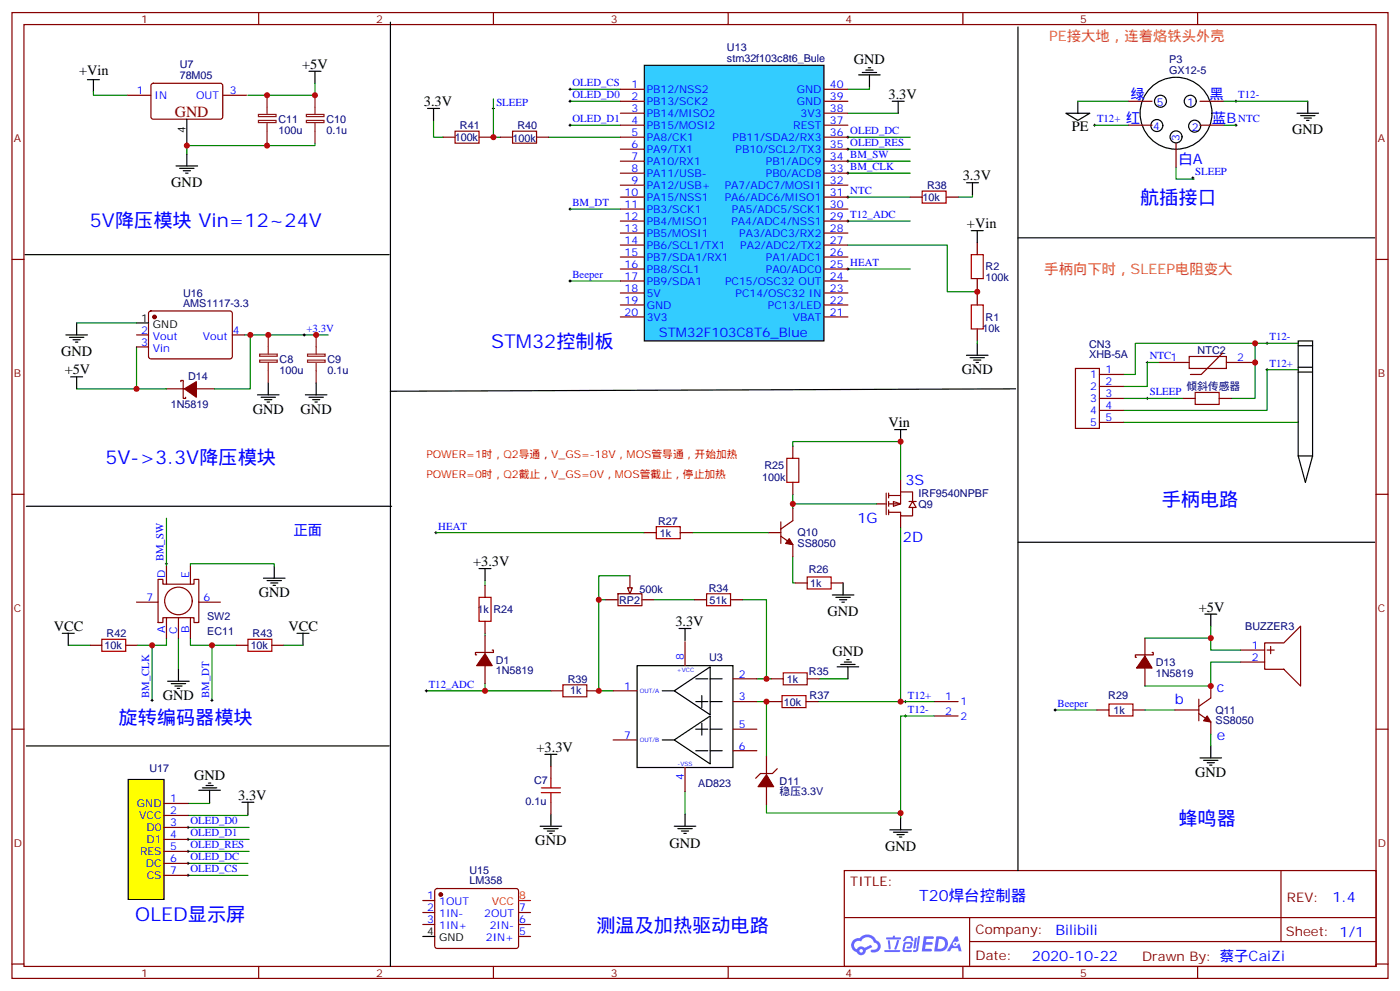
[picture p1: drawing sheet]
<svg xmlns="http://www.w3.org/2000/svg" width="412mm" height="292mm" viewBox="0 0 412 292" stroke-linecap="round" stroke-linejoin="round" font-family="sans-serif">
<g fill="none" stroke="#870000" stroke-width=".35">
<path d="M3.5 3.7h405.4v284.3h-405.4zM7.1 7.2h398.2v277.3h-398.2zM76.2 3.7v3.5M145.3 3.7v3.5M214.5 3.7v3.5M283.6 3.7v3.5M352.8 3.7v3.5M3.5 76.4h3.6M405.3 76.4h3.6M3.5 145.5h3.6M405.3 145.5h3.6M3.5 214.7h3.6"/>
<path d="M405.3 214.7h3.6M248.7 256.3h156.6v28.2h-156.6zM377.3 256.3v20.9M248.7 270.1h156.5M285.6 277.2h119.6M285.6 270.1v14.2M3.5 283.8h3.6M76.2 284.5v3.5M145.3 284.5v3.5M214.5 284.5v3.5M283.6 284.5v3.5M352.8 284.5v3.5"/>
<path d="M405.3 283.8h3.6"/>
</g>
<g fill="#5487ff">
<path d="M272.1 275.6h2.6l.3 .2-.1 .6h-2l-.1 1h1.6l.4 .4-.4 .3h-1.7l-.2 1.2 1.8 .1 .3 .3-.2 .4h-2.9z"/>
<path d="M281.4 275.7h.7l.4 1.3-.7 .3a.74 .74 0 0 0-1.1 .3 .74 .74 0 0 0 .5 1.1 .74 .74 0 0 0 .9-.7l.5-.3 .7 2.4h-.9l-.2-1h-1.9l-.5 1h-.9z"/>
<path d="M269.5 276.1h.6l-.4 2.9a.31 .31 0 0 1-.3 .3 .31 .31 0 0 1-.3-.3z"/>
<path d="M270.4 275.6h.6l-.5 4a.89 .89 0 0 1-.7 .7 .89 .89 0 0 1-.9-.3l1-.5z"/>
<path d="M266.8 275.8l.6-.2 1.2 .1 .5 1.3-.6 .1-.4-.9-1 .1a.95 .95 0 0 1-1 .8l-.1-.2z"/>
<path d="M266.4 277.5l1.8-.2a1.04 1.04 0 0 1 .6 1.1 1.04 1.04 0 0 1-.8 .9h-.7a.29 .29 0 0 1-.3-.4 .29 .29 0 0 1 .3-.2h.7l.2-.8h-1.4l-.4 1.7 1.9 .1a.29 .29 0 0 1 .3 .3 .29 .29 0 0 1-.3 .3h-2l-.4-.3 .2-2.1z"/>
<path d="M260.5 279.7h4.4a.3 .3 0 0 1 .3 .3 .3 .3 0 0 1-.3 .3h-4.3z"/>
<path d="M264.3 276.8h.6l-.5 1.6a1.02 1.02 0 0 1-.7 1.2l-.2-.3z"/>
<path d="M261.5 276.8h.6l.3 2.4-.3 .3-.3-.2z"/>
<path d="M261.1 276h1.9l.2-.5h.5l-.1 .5h1.5a.29 .29 0 0 1 .3 .3 .29 .29 0 0 1-.3 .3h-3.9z"/>
<path d="M275.8 275.6l-.6 4.5h1.4a2.27 2.27 0 0 0 2.7-2.3 2.27 2.27 0 0 0-2.7-2.2zM276.6 276.4a1.5 1.5 0 0 1 1.8 1.6 1.5 1.5 0 0 1-1.9 1.3h-.3z"/>
<path d="M251.4 276.8a2.09 2.09 0 0 0 1 3.5 1.37 1.37 0 0 0 1.5 .9 1.37 1.37 0 0 0 1.1-1.4l2-1-.5-.7-1.8 1a1.4 1.4 0 0 0-2.3 .4 1.32 1.32 0 0 1-.6-1.9 1.32 1.32 0 0 1 1.9-.4 2.02 2.02 0 0 1 2-1.3 2.02 2.02 0 0 1 1.8 1.6 1.09 1.09 0 0 1 1.1 1.4 1.09 1.09 0 0 1-1.6 .7 .41 .41 0 0 0-.5 .3 .41 .41 0 0 0 .4 .5 1.89 1.89 0 0 0 2.4-1.2 1.89 1.89 0 0 0-1.2-2.4 2.98 2.98 0 0 0-5-.6l-1 .1zM253.2 279.9a.52 .52 0 0 1 1 0 .52 .52 0 0 1-1 0z"/>
<circle cx="281.4" cy="277.9" r=".28"/>
</g>
<path d="M176.4 176.6h2.1M185.6 169.5h-9.2v33.9h4.2M192.6 176.6h12" fill="none" stroke="#008700" stroke-width=".35"/>
<path d="M178.5 176.6h3.5M182 174.8h7.1v3.5h-7.1zM185.6 169.5v3.5M189.1 176.6h3.5" fill="none" stroke="#870000" stroke-width=".35"/>
<path d="M184.9 173h1.4l-.7 1.8z" fill="#f0f0f0" stroke="#870000" stroke-width=".35"/>
<path d="M142.9 170.9v1.4M142.9 186.4v.7M142.9 201.3v2.1" fill="none" stroke="#008700" stroke-width=".35"/>
<path d="M141.1 167.4h3.5M142.9 167.4v3.5M160.5 222.1h3.5M162.3 222.1v3.5M162.3 239.7v3.5M159.1 243.2h6.4M160.2 243.9h4.2M161.2 244.7h2.1M161.9 245.4h.7" fill="none" stroke="#000" stroke-width=".35"/>
<path d="M141.1 175.9h3.5v7h-3.5zM159.5 233.4h5.6M159.5 232h5.6M162.3 229.1v2.9M162.3 233.4v2.8" fill="none" stroke="#a10000" stroke-width=".35"/>
<path d="M142.9 172.3v3.6M142.9 182.9v3.5M162.3 225.6v3.5M162.3 236.2v3.5" fill="none" stroke="#870000" stroke-width=".35"/>
<path d="M263.2 147.6l2.1 .7-2.1 .7z" fill="#fff" stroke="#870000" stroke-width=".35"/>
<g fill="none" stroke="#870000" stroke-width=".35">
<path d="M332.3 29.8h7.1M332.3 36.9h7.1M353.5 29.8h7M353.5 36.9h7M130.5 40.4h3.6M141.1 40.4h3.5M147.5 40.4h3.5M158 40.4h3.6M268.1 58h3.5M278.7 58h3.5M346.4 42.2v7M316.8 108.5h7v17.6h-7z"/>
<path d="M323.8 117.3h7.1M323.8 110.2h7.1M323.8 113.8h7.1M341.5 106.7h8.8M348.5 117.3h3.6M350.3 105h10.9v3.5h-10.9zM359.1 117.3h3.6M360.2 103.9l-6.4 6.3h-3.1M361.2 106.7h8.5M233.5 131.4v3.5M323.8 120.8h7.1M323.8 124.4h7.1"/>
<path d="M189.8 156.8h3.5M200.4 156.8h3.5M226.5 156.8h3.5M230 157.9l3.5 2.4v3.6M230 153.6v6.4M233.5 142v3.5M233.5 149.8v3.5l-3.5 2.5M258.2 148.3h2.9M261.1 145.2v6.3M261.8 145.9h3.5M261.8 145.2v1.4M261.8 147.6v1.4"/>
<path d="M261.8 150.1v1.4M265.3 144.8h3.5v2.8M265.3 144.8v3.5h-3.5M265.3 141.3v3.5M265.3 151.9v3.5M267.8 147.6h2.1M268.8 147.6l1.1 1.8h-2.1zM268.8 149.4v2.5h-3.5v-1.1h-3.5M204.6 176.6h3.5M215.2 176.6h3.5M234.2 171.6h3.6M244.8 171.6h3.6"/>
<path d="M201.8 188.9v7.1M215.9 199.8h7.1M227.2 199.8h3.5M237.8 199.8h3.5M337.3 187.9v5.2M337.3 196.7v5.3M339.4 192.1h.3v.7h-5.3v.7h.4M365.5 191.4h7M365.5 194.9h7M372.5 189.3h5.7l4.9-5v17.7l-4.9-5h-5.7zM373.2 191.4h2.2M374.3 190.3v2.1"/>
<path d="M162.3 203.4h3.5M172.9 203.4h3.5M180.6 203.4h7.1M180.6 217.8h7.1M215.9 206.6h7.1M215.9 214.7h7.1M226.8 206.6h3.6M237.4 206.6h3.5M275.2 210.8h7M275.2 206.6h7M323.1 209h3.6M333.7 209h3.6"/>
<path d="M346.1 209h7M353.1 210.1l3.6 2.4v3.6M353.1 205.8v6.4M356.7 202v3.5l-3.6 2.5M201.8 226v7M215.9 221h7.1M225.8 222.8v5.3M225.8 231.6v5.3M229 226.3l-1.5 1.4h-3.5l-1.4 1.4"/>
</g>
<g fill="none" stroke="#008700" stroke-width=".35">
<path d="M127.7 35.5v4.9h2.8M145.3 29.1v11.3M167.9 29.8h14.8M167.9 36.9h14.8M167.9 26.3h14.8M249.8 33.3h14.8M256.1 25.6v.7h-6.3M317.5 29.8h14.8M322.4 36.9h9.9M360.5 29.8h24.7M360.5 36.9h3.6M144.6 40.4h2.9"/>
<path d="M161.6 40.4h21.1M249.8 58h18.3M249.8 40.4h18.3M249.8 51h18.3M249.8 47.4h18.3M249.8 43.9h18.3M286.5 57.3v.7h-4.3M346.4 49.2v3.5h5.3M167.9 61.6h14.8M249.8 65.1h18.3M249.8 79.2h18.3M167.9 82.7h14.8"/>
<path d="M330.9 117.3h17.6M341.5 106.7h-3.5v7.1h-7.1M369.7 101.1v16.2h-7M382.4 108.8h-9.2v12h-42.3M382.4 101.1h-48v9.1h-3.5M233.5 131.4v-1.4h31.8v11.3M330.9 124.4h51.5M128.4 156.8h61.4M203.9 156.8h22.6M233.5 145.5v2.8M258.2 148.3h-24.7v1.5M265.3 155.4v51.2h9.9"/>
<path d="M218.7 176.6h7.1v23.2M233.5 163.9v7.7h.7M223 199.8h4.2M241.3 199.8h8.5M337.3 187.9h19.4M356.7 184.3v7.1h8.8M365.5 194.9h-8.8v7.1h-19.4M125.6 203.4h36.7M225.8 206.6v16.2M240.9 206.6h24.4M275.2 210.8h-9.9v30M310.8 209h12.3"/>
<path d="M337.3 209h8.8M356.7 216.1v3.5M201.8 233v6.7M225.8 236.9v2.5h39.5"/>
</g>
<g fill="none" stroke="#000" stroke-width=".29">
<path d="M145 31.9h.7M145.3 31.6v.7M167.6 36.9h.7M167.6 29.8h.7M167.6 26.3h.7M167.9 25.9v.7M167.9 29.5v.7M167.9 36.5v.7M322.1 36.9h.7M322.4 36.5v.7M363.7 36.9h.7M363.7 29.8h.7"/>
<path d="M364.1 29.5v.7M364.1 36.5v.7M249.4 47.4h.7M249.4 58h.7M249.4 51h.7M249.4 43.9h.7M249.4 40.4h.7M249.8 40v.7M249.8 43.6v.7M249.8 47.1v.7M249.8 50.6v.7M249.8 57.7v.7"/>
<path d="M351 52.4h.7M351.4 52v.7M167.6 61.6h.7M167.9 61.2v.7M249.4 65.1h.7M249.4 79.2h.7M249.8 64.7v.7M249.8 78.8v.8M167.6 82.7h.7M167.9 82.4v.7M337.6 106.7h.7M337.6 117.3h.7"/>
<path d="M338 106.4v.7M338 116.9v.8M372.9 108.8h.7M372.9 101.1h.7M373.2 100.7v.7M373.2 108.5v.7M128.1 156.8h.7M128.4 156.5v.7M125.2 203.4h.7M125.6 203v.7M266.3 206.6h.8M266.3 210.8h.8"/>
<path d="M266.7 206.2v.7M266.7 210.4v.7M310.4 209h.7M310.8 208.7v.7"/>
</g>
<path d="M134.1 38.6h7v3.6h-7zM151 38.6h7v3.6h-7zM271.6 56.3h7.1v3.5h-7.1zM352.1 115.5h7v3.6h-7zM231.8 134.9h3.5v7.1h-3.5zM193.3 155h7.1v3.6h-7.1zM208.1 174.8h7.1v3.5h-7.1zM237.8 169.9h7v3.5h-7zM230.7 198.1h7.1v3.5h-7.1zM165.8 201.6h7.1v3.5h-7.1zM230.4 204.8h7v3.5h-7zM326.7 207.3h7v3.5h-7z" fill="none" stroke="#a10000" stroke-width=".35"/>
<g fill="none" stroke="#000" stroke-width=".35">
<path d="M255.8 19.9h.7M125.9 31.9h3.6M127.7 31.9v3.6M252.9 22h6.4M254 21.3h4.2M255.1 20.6h2.1M256.1 22v3.6M262.8 29.8h3.5M264.6 29.8v3.5M314 33.3h7l-3.5 2.2zM317.5 29.8v3.5M382.1 33.3h6.3"/>
<path d="M383.1 34h4.2M384.2 34.7h2.1M384.9 35.5h.7M385.2 29.8v3.5M284.7 53.8h3.5M286.5 53.8v3.5M299.9 70h105.1M382.4 100.4h4.2v33.8h-4.2zM382.4 101.8h4.2M382.4 109.5h4.2M382.4 108.1h4.2M263.5 126.5h3.6"/>
<path d="M265.3 126.5v3.5M382.4 134.2l2.1 7.8 2.1-7.8M299.9 159.6h105.1M245.2 175.2h6.3M246.2 175.9h4.3M247.3 176.6h2.1M248 177.3h.7M248.4 171.6v3.6M187.7 196h28.2v30h-28.2zM200 185h3.6M201.8 185v3.6M205 199.8h3.5"/>
<path d="M209.2 199.8h3.5M246.6 196.3h6.3M247.6 195.6h4.3M248.7 194.9h2.1M249.4 194.2h.7M249.8 196.3v3.5M354.9 180.8h3.5M356.7 180.8v3.5M195.1 203.4h3.5M195.1 217.8h3.5M198.6 203.4l10.6-7.1v14.1zM198.6 217.8l10.6-7v14.1z"/>
<path d="M205 206.6h3.5M205 214.7h3.5M206.7 204.8v3.5M206.7 212.9v3.5M209.2 206.6h3.5M209.2 214.7h3.5M356.7 219.6v3.5M201.8 239.7v3.5M205 221h3.5M209.2 221h3.5M353.5 223.1h6.3M354.5 223.8h4.3"/>
<path d="M355.6 224.5h2.1M356.3 225.2h.7M198.6 243.2h6.4M199.7 243.9h4.2M200.7 244.7h2.1M201.4 245.4h.7M262.1 244.3h6.4M263.2 245h4.2M264.2 245.7h2.1M264.9 246.4h.7M265.3 240.8v3.5"/>
<circle cx="340.8" cy="37" r="1.76"/>
<circle cx="341.8" cy="29.8" r="1.76"/>
<circle cx="346.4" cy="33.3" r="10.6"/>
<circle cx="350.6" cy="29.8" r="1.76"/>
<circle cx="351.9" cy="37.1" r="1.76"/>
<circle cx="346.4" cy="40.3" r="1.76"/>
</g>
<g fill="#870000" stroke="#870000" stroke-width=".35">
<path d="M232.5 158.6l1 1.7-2.1-.3z"/>
<path d="M225.8 228.1l2.1 3.5h-4.6z"/>
<path d="M337.3 193.1l2.1 3.6h-4.6z"/>
<path d="M355.6 210.8l1.1 1.7-2.2-.3z"/>
</g>
<path d="M223 206.6h3.8" fill="none" stroke="#090" stroke-width=".35"/>
<path d="M189.8 19.2h52.9v81.2h-52.9z" fill="#3cf" stroke="#000" stroke-width=".35"/>
<g fill="none" stroke="#870000" stroke-width=".35">
<path d="M182.7 26.3h7.1M182.7 29.8h7.1M182.7 33.3h7.1M182.7 36.9h7.1M242.7 26.3h7.1M242.7 29.8h7.1M242.7 33.3h7.1M242.7 36.9h7.1M182.7 40.4h7.1M182.7 43.9h7.1M182.7 47.4h7.1M182.7 51h7.1"/>
<path d="M182.7 54.5h7.1M182.7 58h7.1M242.7 40.4h7.1M242.7 43.9h7.1M242.7 47.4h7.1M242.7 51h7.1M242.7 54.5h7.1M242.7 58h7.1M182.7 61.6h7.1M182.7 65.1h7.1M182.7 68.6h7.1M182.7 72.1h7.1"/>
<path d="M182.7 75.7h7.1M182.7 79.2h7.1M242.7 61.6h7.1M242.7 65.1h7.1M242.7 68.6h7.1M242.7 72.1h7.1M242.7 75.7h7.1M242.7 79.2h7.1M40.2 98.6h3.5M44 91.8l.4-.3 23.6 .1 .4 .7v12.9l-.7 .5-23.5-.1-.5-.6v-12.7zM68.4 98.6h3.6M182.7 82.7h7.1"/>
<path d="M182.7 86.3h7.1M182.7 89.8h7.1M182.7 93.3h7.1M242.7 82.7h7.1M242.7 86.3h7.1M242.7 89.8h7.1M242.7 93.3h7.1M40.2 102.1h3.5M49 114.5h5.3M53.3 112.4v-.4h.7v5.3h.7v-.4M57.9 114.5h5.2M40.2 177.3h6.4"/>
<path d="M46.6 170.6h1.4v1.4h9.1v-1.4h1.5v12.7h-1.5v-1.4h-9.1v1.4h-1.4zM49 166.7v5.3M56.1 166.7v5.3M58.6 177.3h6.3M26.5 190h3.5M37 190h3.6M49 181.9v6M52.6 181.9v6M56.1 181.9v6M69.5 190h3.5M80.1 190h3.5"/>
<circle cx="52.6" cy="176.9" r="4.1"/>
</g>
<g fill="#870000" stroke="#870000" stroke-width=".35">
<path d="M54.3 114.5l3.6-2.1v4.5z"/>
<circle cx="45.5" cy="93.3" r=".53"/>
</g>
<g fill="none" stroke="#008700" stroke-width=".35">
<path d="M22.6 95.1h17.6M72 98.6h24.7M73.7 98.6v15.9h-10.6M22.6 114.5h17.6M40.2 102.1v12.4h8.8M49 152.6v14.1M56.1 166.7v-.7h24.7v.7M20.1 190h6.4M40.6 190h4.2M44.8 190v16.2M49 187.9v2.1h-4.2M52.6 187.9v9.1"/>
<path d="M56.1 187.9v2.1h6.3v16.2M62.4 190h7.1M83.6 190h5.7M61.7 236.2v.3h-6.3M73 239.7v.4h-17.6M55.4 243.6h18M55.4 257.7h17.6M55.4 254.2h17.6M55.4 250.6h18M55.4 247.1h18"/>
</g>
<g fill="none" stroke="#000" stroke-width=".35">
<path d="M91 21h3.5M92.8 21v3.5M7.4 75h107.3M19.4 98.6h6.4M20.5 99.3h4.2M22.6 95.1v3.5M40.2 95.1h3.5M20.8 110.9h3.5M21.5 100h2.1M22.2 100.7h.7M22.6 110.9v3.6M75.8 116.2h6.4"/>
<path d="M76.9 116.9h4.2M78 117.7h2.1M78.7 118.4h.7M79 112.7v3.5M90 116.2h6.3M91 116.9h4.2M92.1 117.7h2.1M92.8 118.4h.7M93.1 112.7v3.5M7.8 149h107.6M77.6 170.2h6.4M78.7 170.9h4.2"/>
<path d="M79.7 171.6h2.1M80.4 172.3h.7M80.8 166.7v3.5M18.3 186.4h3.6M20.1 186.4v3.6M52.6 197v3.6M87.5 186.4h3.5M89.3 186.4v3.6M7.8 219.6h106.9M49.4 200.6h6.3M50.4 201.3h4.3M51.5 202h2.1"/>
<path d="M52.2 202.7h.7M58.6 232.7h6.3M59.6 232h4.3M60.7 231.2h2.1M61.4 230.5h.7M61.7 232.7v3.5M71.3 236.2h3.5M73 236.2v3.5"/>
</g>
<g fill="none" stroke="#000" stroke-width=".29">
<path d="M89.3 98.6h.7M89.6 98.2v.8M48.7 166h.7M49 165.6v.7M44.4 206.2h.8M44.8 205.8v.8M62.1 206.2h.7M62.4 205.8v.8M55 243.6h.7M55 247.1h.7M55 250.6h.7M55 254.2h.7"/>
<path d="M55 257.7h.7M55.4 243.2v.7M55.4 246.8v.7M55.4 250.3v.7M55.4 253.8v.7M55.4 257.4v.7"/>
</g>
<path d="M30 188.2h7v3.5h-7zM73 188.2h7.1v3.5h-7.1z" fill="none" stroke="#a10000" stroke-width=".35"/>
<path d="M79 98.6v5.6M93.1 98.6v5.6M76.5 106h5.2v.6h-5.2zM76.5 104.2h5.2v.7h-5.2zM79 106.7v6M90.6 106h5.2v.6h-5.2zM90.6 104.2h5.2v.7h-5.2zM93.1 106.7v6" fill="none" stroke="#8c2424" stroke-width=".35"/>
<path d="M37.7 229.5h10.6v35.3h-10.6z" fill="#ff0" stroke="#000" stroke-width=".35"/>
<g fill="none" stroke="#870000" stroke-width=".35">
<path d="M37.4 28h7M44.7 24.7l.5-.2 20 .1 .4 .6v9.5l-.7 .4-20-.1-.5-.6v-9.2zM65.6 28h7.1M287.9 71.4v3.6M287.9 82v3.5M287.9 86.3v3.5M287.9 96.8v3.6M142.9 187.1v5.3M142.9 196v5.3M145 191.4h.3v.7h-5.2v.7h.3M48.3 236.5h7.1M48.3 240.1h7.1"/>
<path d="M48.3 243.6h7.1M48.3 247.1h7.1M48.3 250.6h7.1M48.3 254.2h7.1M48.3 257.7h7.1M124.5 265.1h3.6M124.5 268.6h3.6M124.5 272.2h3.6M128.3 261.8l.5-.2h23.2l.5 .2 .3 .5-.1 16.5-.7 .4h-23.5l-.4-.7v-16.2zM152.8 268.6h3.5M152.8 272.2h3.5M152.8 275.7h3.5"/>
</g>
<g fill="none" stroke="#000" stroke-width=".35">
<path d="M115 6.5v278M299.9 7.9v248.4M25.8 23.5h3.5M27.5 23.5v3.5M55 35.1v7.1M51.9 48.9h6.3M52.9 49.6h4.2M54 50.3h2.1M54.7 51h.7M55 45.3v3.6M286.1 67.9h3.5M287.9 67.9v3.5"/>
<path d="M284.7 104.6h6.3M285.8 105.3h4.2M286.8 106h2.1M287.5 106.7h.7M287.9 101.1v3.5M299.2 114.5l-184.2 .7M124.5 275.7h3.6"/>
</g>
<path d="M27.5 27v1h9.9M92.8 24.5v3.5h-19.8M55 42.2v3.1M78.7 42.2v.7M92.8 42.2v.7h-37.8M249.8 72.1h29.2v13.8h8.9M287.9 85.5v.8M287.9 100.4v.7" fill="none" stroke="#008700" stroke-width=".35"/>
<path d="M76.1 35.5h5.2v.6h-5.2zM76.1 33.7h5.2v.6h-5.2zM78.7 28v5.7M78.7 36.2v6M90.2 35.5h5.2v.6h-5.2zM90.2 33.7h5.2v.6h-5.2zM92.8 28v5.7M92.8 36.2v6" fill="none" stroke="#8c2424" stroke-width=".35"/>
<g fill="#870000" stroke="#870000" stroke-width=".35">
<path d="M142.9 192.4l2.1 3.6h-4.6z"/>
<circle cx="129.8" cy="263.3" r=".53"/>
</g>
<path d="M152.8 265.1h3.5" fill="none" stroke="#f00" stroke-width=".35"/>
<path d="M286.1 75h3.5v7h-3.5zM286.1 89.8h3.5v7h-3.5z" fill="none" stroke="#a10000" stroke-width=".35"/>
<g fill="#c00">
<circle cx="176.4" cy="176.6" r=".88"/>
<circle cx="176.4" cy="203.4" r=".88"/>
<circle cx="225.8" cy="206.6" r=".88"/>
<circle cx="142.9" cy="203.4" r=".88"/>
<circle cx="265.3" cy="130" r=".88"/>
<circle cx="233.5" cy="148.3" r=".88"/>
<circle cx="265.3" cy="239.4" r=".88"/>
<circle cx="225.8" cy="199.8" r=".88"/>
<circle cx="265.3" cy="206.6" r=".88"/>
<circle cx="369.7" cy="101.1" r=".88"/>
<circle cx="369.7" cy="106.7" r=".88"/>
<circle cx="356.7" cy="187.9" r=".88"/>
<circle cx="356.7" cy="202" r=".88"/>
<circle cx="145.3" cy="40.4" r=".88"/>
<circle cx="44.8" cy="190" r=".88"/>
<circle cx="62.4" cy="190" r=".88"/>
<circle cx="73.7" cy="98.6" r=".88"/>
<circle cx="40.2" cy="114.5" r=".88"/>
<circle cx="79" cy="98.6" r=".88"/>
<circle cx="93.1" cy="98.6" r=".88"/>
<circle cx="92.8" cy="28" r=".88"/>
<circle cx="78.7" cy="28" r=".88"/>
<circle cx="78.7" cy="42.9" r=".88"/>
<circle cx="287.9" cy="85.9" r=".88"/>
<circle cx="55" cy="42.9" r=".88"/>
</g>
<g font-size="5.6" fill="#00f">
<text x="335.8" y="60.1">航插接口</text>
<text x="26.5" y="66.9">5V降压模块 Vin=12~24V</text>
<text x="144.6" y="102.5">STM32控制板</text>
<text x="31" y="136.7">5V-&gt;3.3V降压模块</text>
<text x="342.2" y="149">手柄电路</text>
<text x="34.9" y="213.3">旋转编码器模块</text>
<text x="347.1" y="242.9">蜂鸣器</text>
<text x="39.9" y="271.1">OLED显示屏</text>
<text x="175.7" y="274.3">测温及加热驱动电路</text>
</g>
<text font-size="4.6" fill="#800" x="51.5" y="34.4">GND</text>
<text font-size="4.6" fill="#00f" x="270.8" y="265.3">T20焊台控制器</text>
<g font-size="4.2" fill="#f60">
<text x="309" y="12.2">PE接大地，连着烙铁头外壳</text>
<text x="307.6" y="80.6">手柄向下时，SLEEP电阻变大</text>
</g>
<g font-size="4.2">
<text x="23.3" y="22">+Vin</text>
<text x="89" y="20.3">+5V</text>
<text x="251.5" y="18.7">GND</text>
<text x="261.7" y="29.1">3.3V</text>
<text x="124.9" y="31.2">3.3V</text>
<text x="315.7" y="38.6">PE</text>
<text x="380.7" y="39.5">GND</text>
<text x="283.6" y="53.1">3.3V</text>
<text x="50.5" y="55">GND</text>
<text x="284.8" y="67.2">+Vin</text>
<text x="18" y="104.7">GND</text>
<text x="19" y="110.2">+5V</text>
<text x="283.3" y="110.2">GND</text>
<text x="74.4" y="121.9">GND</text>
<text x="88.5" y="121.9">GND</text>
<text x="261.8" y="125.8">Vin</text>
<text x="139.3" y="166.7">+3.3V</text>
<text x="76.2" y="175.9">GND</text>
<text x="15.9" y="185.7">VCC</text>
<text x="85" y="185.7">VCC</text>
<text x="198.9" y="184.3">3.3V</text>
<text x="243.8" y="181.3">GND</text>
<text x="353.1" y="180.1">+5V</text>
<text x="245.2" y="193">GND</text>
<text x="48" y="206.2">GND</text>
<text x="158" y="221.4">+3.3V</text>
<text x="57.2" y="229.5">GND</text>
<text x="352.1" y="228.8">GND</text>
<text x="70.2" y="235.5">3.3V</text>
<text x="157.7" y="248.9">GND</text>
<text x="197.2" y="249.6">GND</text>
<text x="260.7" y="250.4">GND</text>
</g>
<g font-size="4.2" fill="#00f">
<text x="333" y="29.1">绿</text>
<text x="356.3" y="29.1">黑</text>
<text x="331.6" y="36.2">红</text>
<text x="357" y="36.2">蓝B</text>
<text x="347.1" y="48.2">白A</text>
<text x="266.7" y="142.7">3S</text>
<text x="252.6" y="154">1G</text>
<text x="86.4" y="157.5">正面</text>
<text x="266" y="159.6">2D</text>
<text x="358.4" y="203.7">c</text>
<text x="346.1" y="207.3">b</text>
<text x="358.4" y="217.8">e</text>
<text x="392.5" y="265.6">1.4</text>
<text x="310.9" y="275.1">Bilibili</text>
<text x="304" y="282.9">2020-10-22</text>
</g>
<text font-size="3.9" fill="#00f" x="194.1" y="99.1">STM32F103C8T6_Blue</text>
<g font-size="3.9" fill="#800">
<text x="250.5" y="260.9">TITLE:</text>
<text x="379.1" y="265.6">REV:</text>
<text x="287.4" y="275.1">Company:</text>
<text x="378.7" y="275.7">Sheet: 1/1</text>
<text x="287.4" y="282.8">Date:</text>
<text x="336.4" y="282.8">Drawn By: 蔡子CaiZi</text>
</g>
<g font-size="3.2" fill="#800">
<text x="41.6" y="6.7">1</text>
<text x="110.8" y="6.7">2</text>
<text x="179.9" y="6.7">3</text>
<text x="249.1" y="6.7">4</text>
<text x="318.2" y="6.7">5</text>
<text x="4.1" y="41.8">A</text>
<text x="405.9" y="41.8">A</text>
<text x="4.1" y="110.9">B</text>
<text x="405.9" y="110.9">B</text>
<text x="4.1" y="180.1">C</text>
<text x="405.9" y="180.1">C</text>
<text x="4.1" y="249.2">D</text>
<text x="405.9" y="249.2">D</text>
<text x="41.6" y="287.5">1</text>
<text x="110.8" y="287.5">2</text>
<text x="179.9" y="287.5">3</text>
<text x="249.1" y="287.5">4</text>
<text x="318.2" y="287.5">5</text>
</g>
<g font-size="3.2" fill="#000080">
<text x="214.2" y="15">U13</text>
<text x="52.9" y="23.4">78M05</text>
<text x="52.9" y="20.1">U7</text>
<text x="214.1" y="18.2">stm32f103c8t6_Bule</text>
<text x="344.4" y="21.7">GX12-5</text>
<text x="344.4" y="18.6">P3</text>
<text x="82" y="39.4">100u</text>
<text x="82" y="36.2">C11</text>
<text x="96.1" y="39.4">0.1u</text>
<text x="96.1" y="36.2">C10</text>
<text x="133.9" y="41.6">100k</text>
<text x="135.5" y="38.1">R41</text>
<text x="151" y="41.8">100k</text>
<text x="152.4" y="38.1">R40</text>
<text x="271.8" y="59.2">10k</text>
<text x="273.1" y="55.7">R38</text>
<text x="290.3" y="82.8">100k</text>
<text x="290.3" y="79.6">R2</text>
<text x="53.9" y="87.5">U16</text>
<text x="53.9" y="90.5">AMS1117-3.3</text>
<text x="290.3" y="94.4">R1</text>
<text x="289.4" y="97.6">10k</text>
<text x="82.4" y="106.8">C8</text>
<text x="96.5" y="106.8">C9</text>
<text x="320.8" y="105.4">XHB-5A</text>
<text x="320.8" y="102.4">CN3</text>
<text x="352.8" y="104.3">NTC2</text>
<text x="55.4" y="111.7">D14</text>
<text x="82.4" y="110">100u</text>
<text x="96.5" y="110">0.1u</text>
<text x="349.5" y="114.9">倾斜传感器</text>
<text x="50.3" y="120.2">1N5819</text>
<text x="225.2" y="138">R25</text>
<text x="224.5" y="141.7">100k</text>
<text x="270.6" y="146.5">IRF9540NPBF</text>
<text x="270.6" y="149.7">Q9</text>
<text x="193.8" y="154.5">R27</text>
<text x="194.3" y="158">1k</text>
<text x="234.9" y="161.1">SS8050</text>
<text x="234.9" y="157.9">Q10</text>
<text x="238.2" y="168.7">R26</text>
<text x="238.7" y="172.9">1k</text>
<text x="182.4" y="177.7">RP2</text>
<text x="188.4" y="174.4">500k</text>
<text x="208.8" y="174.2">R34</text>
<text x="209" y="177.7">51k</text>
<text x="61" y="182.6">SW2</text>
<text x="140.7" y="180.6">1k</text>
<text x="145.3" y="180.5">R24</text>
<text x="366.8" y="185.6">BUZZER3</text>
<text x="30.8" y="191.1">10k</text>
<text x="31.4" y="187.6">R42</text>
<text x="61.1" y="186.9">EC11</text>
<text x="73.8" y="191.1">10k</text>
<text x="74.4" y="187.6">R43</text>
<text x="146" y="195.4">D1</text>
<text x="208.9" y="194.7">U3</text>
<text x="340.4" y="196.1">D13</text>
<text x="146" y="198.5">1N5819</text>
<text x="167.2" y="201.1">R39</text>
<text x="231.8" y="201">1k</text>
<text x="238.3" y="198.9">R35</text>
<text x="340.4" y="199.2">1N5819</text>
<text x="167.9" y="204.4">1k</text>
<text x="230.9" y="207.7">10k</text>
<text x="238.5" y="205.9">R37</text>
<text x="326.5" y="205.6">R29</text>
<text x="328" y="210.2">1k</text>
<text x="358.1" y="213.3">SS8050</text>
<text x="358.1" y="210.1">Q11</text>
<text x="44" y="227.2">U17</text>
<text x="157.4" y="230.7">C7</text>
<text x="205.7" y="231.7">AD823</text>
<text x="229.7" y="231">D11</text>
<text x="154.8" y="237">0.1u</text>
<text x="229.7" y="234.1">稳压3.3V</text>
<text x="138.3" y="257.2">U15</text>
<text x="138.3" y="260.3">LM358</text>
</g>
<g font-size="3.2" fill="#00f">
<text x="40.3" y="27.7">1</text>
<text x="45.5" y="29.1">IN</text>
<text x="57.8" y="29.1">OUT</text>
<text x="67.7" y="27.7">3</text>
<text x="168.6" y="25.4">OLED_CS</text>
<text x="168.6" y="28.9">OLED_D0</text>
<text x="186" y="25.9">1</text>
<text x="186" y="29.5">2</text>
<text x="190.5" y="27.3">PB12/NSS2</text>
<text x="234.7" y="27.3">GND</text>
<text x="244.5" y="29.5">39</text>
<text x="244.5" y="25.9">40</text>
<text x="364.8" y="28.9">T12-</text>
<text x="146.2" y="31.3">SLEEP</text>
<text x="168.6" y="36">OLED_D1</text>
<text x="186" y="33">3</text>
<text x="190.5" y="30.9">PB13/SCK2</text>
<text x="190.5" y="34.4">PB14/MISO2</text>
<text x="234.7" y="30.9">GND</text>
<text x="235.8" y="34.4">3V3</text>
<text x="244.5" y="33">38</text>
<text x="323.1" y="36">T12+</text>
<text x="340.8" y="31.2">5</text>
<text x="349.7" y="31.2">1</text>
<text x="364.8" y="36">NTC</text>
<text x="186" y="36.5">4</text>
<text x="186" y="40">5</text>
<text x="190.5" y="37.9">PB15/MOSI2</text>
<text x="190.5" y="41.5">PA8/CK1</text>
<text x="215.8" y="41.5">PB11/SDA2/RX3</text>
<text x="233.7" y="37.9">REST</text>
<text x="244.5" y="40">36 OLED_DC</text>
<text x="244.5" y="36.5">37</text>
<text x="339.7" y="38.3">4</text>
<text x="347.5" y="41.5" transform="rotate(-90 347.5 41.5)">3</text>
<text x="351.1" y="38.6">2</text>
<text x="186" y="43.6">6</text>
<text x="186" y="47.1">7</text>
<text x="190.5" y="45">PA9/TX1</text>
<text x="216.7" y="45">PB10/SCL2/TX3</text>
<text x="244.5" y="47.1">34 BM_SW</text>
<text x="244.5" y="43.6">35 OLED_RES</text>
<text x="186" y="50.6">8</text>
<text x="190.5" y="48.5">PA10/RX1</text>
<text x="190.5" y="52">PA11/USB-</text>
<text x="225.6" y="52">PB0/ACD8</text>
<text x="225.6" y="48.5">PB1/ADC9</text>
<text x="244.5" y="50.6">33 BM_CLK</text>
<text x="352.1" y="51.5">SLEEP</text>
<text x="184" y="57.7">10</text>
<text x="186" y="54.2">9</text>
<text x="190.5" y="55.6">PA12/USB+</text>
<text x="190.5" y="59.1">PA15/NSS1</text>
<text x="213.5" y="59.1">PA6/ADC6/MISO1</text>
<text x="213.5" y="55.6">PA7/ADC7/MOSI1</text>
<text x="244.5" y="57.7">31 NTC</text>
<text x="244.5" y="54.2">32</text>
<text x="168.6" y="60.7">BM_DT</text>
<text x="184" y="61.2">11</text>
<text x="184" y="64.7">12</text>
<text x="190.5" y="62.6">PB3/SCK1</text>
<text x="215.6" y="62.6">PA5/ADC5/SCK1</text>
<text x="244.5" y="64.7">29 T12_ADC</text>
<text x="244.5" y="61.2">30</text>
<text x="184" y="68.3">13</text>
<text x="184" y="71.8">14</text>
<text x="190.5" y="66.1">PB4/MISO1</text>
<text x="190.5" y="69.7">PB5/MOSI1</text>
<text x="215.4" y="66.1">PA4/ADC4/NSS1</text>
<text x="217.8" y="69.7">PA3/ADC3/RX2</text>
<text x="244.5" y="71.8">27</text>
<text x="244.5" y="68.3">28</text>
<text x="184" y="75.3">15</text>
<text x="190.5" y="73.2">PB6/SCL1/TX1</text>
<text x="190.5" y="76.7">PB7/SDA1/RX1</text>
<text x="218" y="73.2">PA2/ADC2/TX2</text>
<text x="225.6" y="76.7">PA1/ADC1</text>
<text x="244.5" y="75.3">26</text>
<text x="168.6" y="81.8">Beeper</text>
<text x="184" y="78.8">16</text>
<text x="184" y="82.4">17</text>
<text x="190.5" y="80.3">PB8/SCL1</text>
<text x="190.5" y="83.8">PB9/SDA1</text>
<text x="213.6" y="83.8">PC15/OSC32 OUT</text>
<text x="225.6" y="80.3">PA0/ADC0</text>
<text x="244.5" y="82.4">24</text>
<text x="244.5" y="78.8">25 HEAT</text>
<text x="184" y="85.9">18</text>
<text x="184" y="89.4">19</text>
<text x="190.5" y="87.3">5V</text>
<text x="216.7" y="87.3">PC14/OSC32 IN</text>
<text x="244.5" y="89.4">22</text>
<text x="244.5" y="85.9">23</text>
<text x="184" y="93">20</text>
<text x="190.5" y="90.8">GND</text>
<text x="190.5" y="94.4">3V3</text>
<text x="226.2" y="90.8">PC13/LED</text>
<text x="233.5" y="94.4">VBAT</text>
<text x="244.5" y="93">21</text>
<text x="41.6" y="98.2">2</text>
<text x="41.6" y="101.8">3</text>
<text x="45" y="100">Vout</text>
<text x="59.8" y="100">Vout</text>
<text x="68.6" y="98.2">4</text>
<text x="90.3" y="97.7">+3.3V</text>
<text x="373.9" y="100.2">T12-</text>
<text x="45" y="103.5">Vin</text>
<text x="338.7" y="105.8">NTC1</text>
<text x="364.4" y="106.4">2</text>
<text x="373.9" y="107.9">T12+</text>
<text x="321.1" y="111.3">1</text>
<text x="325.6" y="109.9">1</text>
<text x="325.6" y="113.4">2</text>
<text x="321.1" y="114.8">2</text>
<text x="321.1" y="118.4">3</text>
<text x="325.6" y="116.9">3</text>
<text x="338.7" y="116.4">SLEEP</text>
<text x="321.1" y="121.9">4</text>
<text x="321.1" y="125.4">5</text>
<text x="325.6" y="120.5">4</text>
<text x="325.6" y="124">5</text>
<text x="129.1" y="155.9">HEAT</text>
<text x="48.2" y="165.3" transform="rotate(-90 48.2 165.3)">BM_SW</text>
<text x="48.7" y="170.2" transform="rotate(-90 48.7 170.2)">D</text>
<text x="55.7" y="170.2" transform="rotate(-90 55.7 170.2)">E</text>
<text x="43.1" y="176.9">7</text>
<text x="60" y="176.9">6</text>
<text x="48.7" y="186.5" transform="rotate(-90 48.7 186.5)">A</text>
<text x="52.2" y="186.5" transform="rotate(-90 52.2 186.5)">C</text>
<text x="55.7" y="186.5" transform="rotate(-90 55.7 186.5)">B</text>
<text x="368.8" y="191">1</text>
<text x="201.4" y="194.2" transform="rotate(-90 201.4 194.2)">8</text>
<text x="368.8" y="194.6">2</text>
<text x="126.3" y="202.5">T12_ADC</text>
<text x="183.9" y="203">1</text>
<text x="217.7" y="199.5">2</text>
<text x="43.9" y="205.5" transform="rotate(-90 43.9 205.5)">BM_CLK</text>
<text x="61.6" y="205.5" transform="rotate(-90 61.6 205.5)">BM_DT</text>
<text x="217.7" y="206.2">3</text>
<text x="267.4" y="205.7">T12+</text>
<text x="267.4" y="209.9">T12-</text>
<text x="278.4" y="206.2">1</text>
<text x="282.9" y="207.6">1</text>
<text x="311.5" y="208.1">Beeper</text>
<text x="217.7" y="214.3">5</text>
<text x="278.4" y="210.4">2</text>
<text x="282.9" y="211.8">2</text>
<text x="183.9" y="217.5">7</text>
<text x="217.7" y="220.7">6</text>
<text x="201.4" y="229.7" transform="rotate(-90 201.4 229.7)">4</text>
<text x="40.3" y="237.6">GND</text>
<text x="50.1" y="236.2">1</text>
<text x="50.1" y="239.7">2</text>
<text x="41" y="241.1">VCC</text>
<text x="43.2" y="244.7">D0</text>
<text x="50.1" y="243.2">3</text>
<text x="56.1" y="242.7">OLED_D0</text>
<text x="41.2" y="251.7">RES</text>
<text x="43.2" y="248.2">D1</text>
<text x="50.1" y="246.8">4</text>
<text x="50.1" y="250.3">5</text>
<text x="56.1" y="246.2">OLED_D1</text>
<text x="56.1" y="249.8">OLED_RES</text>
<text x="43" y="255.2">DC</text>
<text x="50.1" y="253.8">6</text>
<text x="50.1" y="257.4">7</text>
<text x="56.1" y="253.3">OLED_DC</text>
<text x="56.1" y="256.8">OLED_CS</text>
<text x="43.2" y="258.8">CS</text>
<text x="125.9" y="264.8">1</text>
<text x="125.9" y="268.3">2</text>
<text x="129.4" y="266.5">1OUT</text>
<text x="152.9" y="268.3">7</text>
<text x="125.9" y="271.8">3</text>
<text x="129.4" y="270.1">1IN-</text>
<text x="129.4" y="273.6">1IN+</text>
<text x="142.7" y="270.1">2OUT</text>
<text x="144.3" y="273.6">2IN-</text>
<text x="152.9" y="275.3">5</text>
<text x="152.9" y="271.8">6</text>
<text x="143.1" y="277.1">2IN+</text>
</g>
<g font-size="3.2">
<text x="54.7" y="39.2" transform="rotate(-90 54.7 39.2)">4</text>
<text x="41.6" y="94.7">1</text>
<text x="45" y="96.5">GND</text>
<text x="125.9" y="275.3">4</text>
<text x="129.4" y="277.1">GND</text>
</g>
<g font-size="3.2" fill="#f00">
<text x="125.6" y="134.9">POWER=1时，Q2导通，V_GS=-18V，MOS管导通，开始加热</text>
<text x="125.6" y="140.6">POWER=0时，Q2截止，V_GS=0V，MOS管截止，停止加热</text>
<text x="144.8" y="266.5">VCC</text>
<text x="152.9" y="264.8">8</text>
</g>
<g font-size="1.8" fill="#00f">
<text x="199.4" y="197.7">+VCC</text>
<text x="188.5" y="204.1">OUT/A</text>
<text x="188.5" y="218.5">OUT/B</text>
<text x="199.6" y="225.6">-VSS</text>
</g>
</svg>
